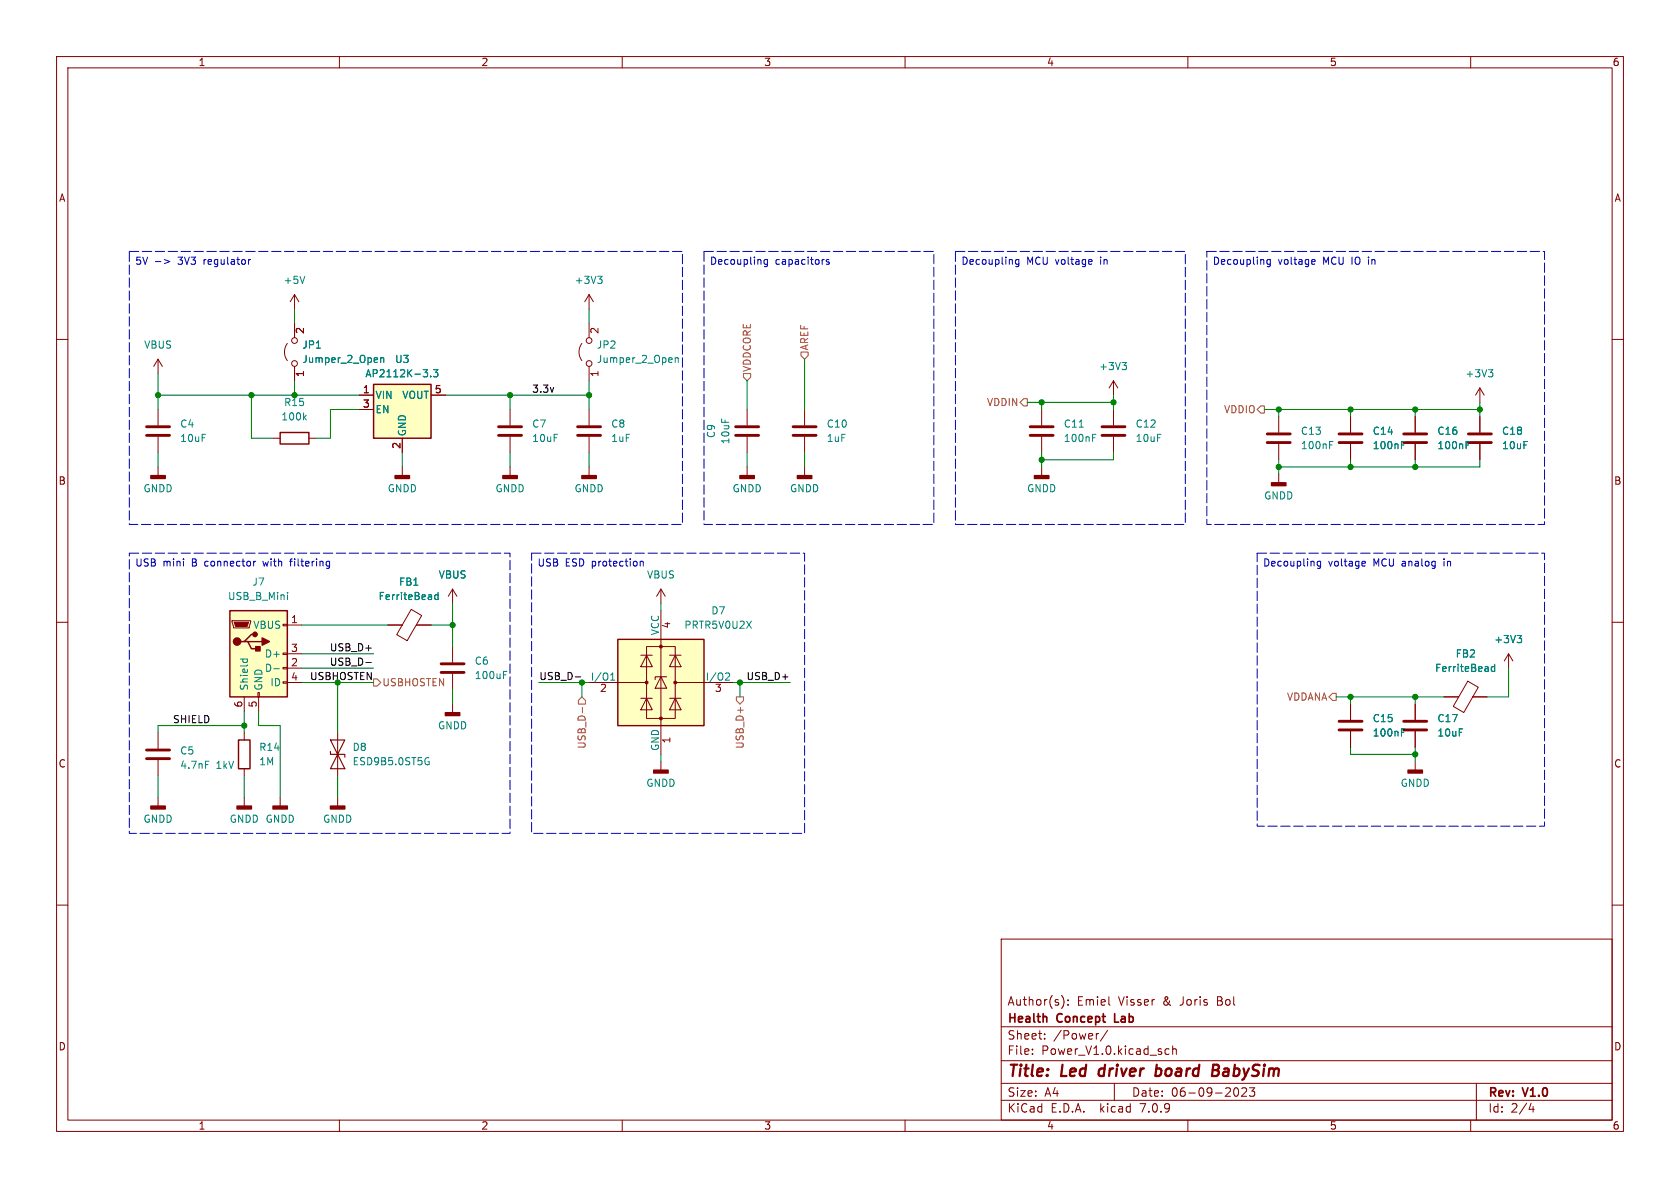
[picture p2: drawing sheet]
<svg xmlns="http://www.w3.org/2000/svg" width="297mm" height="210mm" viewBox="0 0 297 210" stroke-linecap="round" stroke-linejoin="round" font-family="sans-serif">
<g fill="none" stroke="#840000" stroke-width=".18">
<path d="M10 10h277v190h-277zM12 12h273v186h-273zM60 10v2M110 10v2M160 10v2M210 10v2M260 10v2M10 60h2M52.1 52.1l-.8 1.2M52.1 52.1v2.5M52.1 57.2v2.5M52.1 52.1l.7 1.2"/>
<path d="M104.1 52.1v2.5M104.1 57.2v2.5M104.1 52.1l-.7 1.2M104.1 52.1l.8 1.2M285 60h2M27.9 63.5v2.5M27.9 72.4v2.8M27.9 77.2v2.8M27.9 63.5l-.7 1.3M27.9 63.5l.8 1.3M48.3 77.5h1.2M50.8 60.7a2.54 2.54 0 0 0 0 3.1"/>
<path d="M52.1 64.8v2.5M54.6 77.5h1.3M63.5 69.9h2.5M63.5 72.4h2.5M71.1 77.5v2.5M76.2 69.9h2.5M90.2 72.4v2.8M90.2 77.2v2.8M102.9 60.7a2.54 2.54 0 0 0 0 3.1M104.1 64.8v2.5M104.1 72.4v2.8M104.1 77.2v2.8"/>
<path d="M132.1 72.4v2.8M132.1 77.2v2.8M142.2 72.4v2.8M142.2 77.2v2.8M184.1 72.4v2.8M184.1 77.2v2.8M196.8 67.3l-.7 1.3M196.8 67.3v2.6M196.8 72.4v2.8M196.8 77.2v2.8M196.8 67.3l.8 1.3M226.1 73.7v2.8"/>
<path d="M226.1 78.5v2.8M238.8 73.7v2.8M238.8 78.5v2.8M250.2 73.7v2.8M250.2 78.5v2.8M261.6 68.6l-.7 1.3M261.6 68.6v2.5M261.6 73.7v2.8M261.6 78.5v2.8M261.6 68.6l.8 1.3M27.9 82.6v1.5M71.1 82.6v1.5"/>
<path d="M90.2 82.6v1.5M104.1 82.6v1.5M132.1 82.6v1.5M142.2 82.6v1.5M184.1 82.6v1.5M226.1 83.8v1.5M10 110h2M41 109.7h3.3v.3l-.2 1h-2.8zM50 118h.8v.2h-.8zM50 115.4h.8v.3h-.8zM50 110.4h.8v.2h-.8zM50.8 110.5h2.5"/>
<path d="M50.8 118.1h2.5M50.8 115.6h2.5M68.6 110.5h2.5M72.7 107.7l1.8 1.1-2.5 4.5-1.9-1.1zM73.6 110.5h2.6M80 104.1v2.6M80 114.3v2.8M80 119.1v2.8M80 104.1l-.8 1.3M80 104.1l.8 1.3M113.3 115.8h2M114.3 114.3h5.1v12.7h-5.1z"/>
<path d="M114.3 115.8l1 2.1h-2zM116.8 119.6l1.1 2.1h-2.1zM116.8 104.1v2.6M116.8 108v25.4M116.8 104.1l-.7 1.3M116.8 104.1l.8 1.3M117.9 119.6h-2.1v.5M118.4 115.8h2M119.4 115.8l1 2.1h-2zM266.7 115.6l-.8 1.2M266.7 115.6v2.5M266.7 115.6l.8 1.2"/>
<path d="M285 110h2M27.9 129.5v2.8M27.9 134.4v2.8M43.2 123.2v2.5M43.2 129.5v1.3M43.2 135.9v1.3M45.6 122.4h.2v.8h-.2zM45.7 123.2v2.5M50 120.5h.8v.3h-.8zM50.8 120.7h2.5M59.7 129.5v7.7M80 124.5v1.5"/>
<path d="M104.1 120.7h10.2M113.3 123.4h2M114.3 123.4l1 2.1h-2zM116.8 134.6v1.5M118.4 123.4h2M119.4 123.4l1 2.1h-2zM119.4 120.7h10.1M238.8 124.5v2.8M238.8 129.3v2.8M250.2 124.5v2.8M250.2 129.3v2.8M250.2 134.6v1.5"/>
<path d="M255.3 123.2h2.6M259.5 120.4l1.8 1.1-2.5 4.5-1.9-1.1zM260.3 123.2h2.6M10 160h2M27.9 141v1.5M43.2 141v1.5M49.5 141v1.5M59.7 141v1.5M285 160h2M177 166h108v32h-108zM187.7 176a1.72 1.72 0 0 1 0 2.3M188.8 177.6v.1"/>
<path d="M188.8 176.8v.1M196.1 177.6l.1 .1M60 198v2M110 198v2M160 198v2M177 194.5h108M177 191.5h108M177 187.5h108M177 181.5h108M182.5 186.3v.1M182.5 185.5v.1M184.7 183.6v.1"/>
<path d="M184.7 182.8v.1M194.2 182.7l-.2 .1M195.8 182.1l-1.3 2M197 191.5v3M206.7 185.5l-.5-.1-.2 .3v.4l.1 .2h.6M207.3 185.5l.2-.1 .4 .1 .1 .9M207.3 184.9v1.5M210 198v2M218.8 192.4a.81 .81 0 0 1-.3 1.4l-.2-.1M220.3 192.4v.5l-.8 .9h.9M221.8 192.3l-.5 .6 .4 .1v.7l-.2 .1h-.4l-.2-.1M260 198v2"/>
<path d="M261 191.5v6.5M270.7 195l-.4 1.1h.9M271 195.6v1"/>
<circle cx="52.1" cy="64.3" r=".51"/>
<circle cx="52.1" cy="60.2" r=".51"/>
<circle cx="104.1" cy="60.2" r=".51"/>
<circle cx="104.1" cy="64.3" r=".51"/>
</g>
<path d="M194.4 189.1l-.2 .7 .3 .4M204.4 189l.2-.1 .6 .1M204.5 188.2l-.2 2M205.1 190a.66 .66 0 0 1-.8 .1M214.4 189.2h.7M214.5 188.2h.7a.49 .49 0 0 1 .3 .5 .49 .49 0 0 1-.4 .5M215.1 189.2l.2 .1a.58 .58 0 0 1-.3 .9h-.7" fill="none" stroke="#840000" stroke-width=".4"/>
<path d="M184.8 179.7l.3 .2v.8M197.1 179.2v1.5h.7" fill="none" stroke="#840000" stroke-width=".3"/>
<g fill="#ffffc2" stroke="#ffffc2" stroke-width=".18">
<path d="M109.2 113h15.3v15.3h-15.3z"/>
<path d="M40.6 108h10.2v15.2h-10.2z"/>
<path d="M66 67.9h10.2v9.6h-10.2z"/>
</g>
<path d="M49.5 76.5h5.1v2h-5.1zM66 67.9h10.2v9.6h-10.2zM40.6 108h10.2v15.2h-10.2zM43.2 113.4h.6l.6 1.3h1.3M43.8 113.4h2.6M45.1 112.1h-.7l-1.2 1.3h-.7M109.2 113h15.3v15.3h-15.3zM42.2 130.8h2v5.1h-2z" fill="none" stroke="#840000" stroke-width=".25"/>
<g fill="#840000" stroke="#840000" stroke-width=".18">
<path d="M41.4 110h2.5l-.2 .7h-2z"/>
<circle cx="114.3" cy="120.6" r=".25"/>
<circle cx="116.8" cy="127" r=".25"/>
<circle cx="116.8" cy="114.3" r=".25"/>
<circle cx="119.4" cy="120.6" r=".25"/>
</g>
<g fill="none" stroke="#008484" stroke-width=".18">
<path d="M53.9 48.8l-.4 1.3M105.7 48.8h.7l-.4 .5M106.2 49.3l.2 .3v.3l-.2 .2M53.8 73.8l.4 .4M54.2 73.4l-.5 .5M67.3 63.4l.2-.2 .3 .1v.8M67.3 63.2v.9M74.8 65.3h.8l-.4 .5M75.5 66v.5M76.1 66.5v.1M76.6 65.3h.8l-.4 .5 .3 .2v.5l-.1 .1-.6-.1M119.4 63.2v.9"/>
<path d="M119.4 63.4l.2-.2 .3 .1v.8M190.8 75.5h.7M193.2 77.4h.4M193.2 76.8h.6M198.4 64.1h.7l-.4 .5M198.9 64.6l.2 .2v.3l-.2 .2M235.1 78.7h.4M235.1 78h.6M247.8 78.7h.4M247.8 78h.6M259.2 78.7h.4M259.2 78h.6"/>
<path d="M263.1 65.3h.8l-.4 .5M263.7 65.8l.2 .3v.3l-.2 .2M42.5 116.5h1.3M43 116.5l-.1 .4M43.7 116.5l.1 .4M48.4 118.2h1M50.8 104.7v.1M50.8 105.1v.9M77.4 104.7v1.3M77.4 105.2l-.3-.1-.3 .3 .2 .5h.4M89 119.3h.4M89 118.7h.6"/>
<path d="M107.9 119.3l.4-.3v1.2M128.5 119h.4l.1 .3-.8 .9h.8M264.2 117.9l-.3-.1-.3 .3 .2 .5h.4M264.2 117.4v1.3M268.2 112.3h.8l-.4 .5M268.8 112.8l.2 .3v.3l-.2 .2M36.3 134.6h.6M75.5 133.9l.3 .1M75.6 134.7h.3v.4l-.4 .1M107.9 120.2h.8M247.8 129.5h.4M247.8 128.8h.6"/>
</g>
<g fill="none" stroke="#840000" stroke-width=".51">
<path d="M25.9 77h4.1M25.9 75.4h4.1M88.1 77h4.1M88.1 75.4h4.1M102.1 77h4.1M102.1 75.4h4.1M130 77h4.1M130 75.4h4.1M140.2 77h4.1M140.2 75.4h4.1M182.1 77h4.1M182.1 75.4h4.1"/>
<path d="M194.8 77h4.1M194.8 75.4h4.1M224 78.2h4.1M224 76.7h4.1M236.7 78.2h4.1M236.7 76.7h4.1M248.2 78.2h4M248.2 76.7h4M259.6 78.2h4.1M259.6 76.7h4.1M78 118.9h4M78 117.3h4"/>
<path d="M25.9 134.1h4.1M25.9 132.6h4.1M236.7 129h4.1M236.7 127.5h4.1M248.2 129h4M248.2 127.5h4"/>
</g>
<g fill="#840000" stroke="#840000" stroke-width=".25">
<path d="M41.9 142.5h2.5v.5h-2.5z"/>
<path d="M182.9 84.1h2.5v.5h-2.5z"/>
<path d="M78.7 126h2.6v.5h-2.6z"/>
<path d="M115.6 136.1h2.5v.6h-2.5z"/>
<path d="M224.8 85.3h2.5v.6h-2.5z"/>
<path d="M46.4 112.8l1.2 .6-1.2 .6z"/>
<path d="M45.2 114.3h.8v.8h-.8z"/>
<path d="M102.9 84.1h2.5v.5h-2.5z"/>
<path d="M58.4 142.5h2.6v.5h-2.6z"/>
<path d="M26.7 142.5h2.5v.5h-2.5z"/>
<path d="M141 84.1h2.5v.5h-2.5z"/>
<path d="M48.3 142.5h2.5v.5h-2.5z"/>
<path d="M130.8 84.1h2.5v.5h-2.5z"/>
<path d="M26.7 84.1h2.5v.5h-2.5z"/>
<path d="M248.9 136.1h2.6v.6h-2.6z"/>
<path d="M88.9 84.1h2.5v.5h-2.5z"/>
<path d="M69.8 84.1h2.6v.5h-2.6z"/>
<circle cx="41.9" cy="113.4" r=".63"/>
<circle cx="45.1" cy="112.1" r=".38"/>
</g>
<path d="M58.4 132.8v.6h2.6v.5M58.4 130.8h2.6l-1.3 2.6zM59.7 133.4l1.3 2.5h-2.6z" fill="none" stroke="#840000" stroke-width=".2"/>
<path d="M131.4 66h1.3v.7l-.6 .6-.7-.6zM141.6 62.2h1.3v.7l-.7 .6-.6-.6zM181 70.5h.6v1.3h-.6l-.7-.7zM222.9 71.8h.6v1.2h-.6l-.7-.6zM66 120h.7l.6 .7-.6 .6h-.7zM102.9 123.2l.6 .6v.7h-1.3v-.7zM103 125.1v.9M130.2 123.2h1.2v.6l-.6 .7-.6-.7zM235.6 122.6h.6v1.2h-.6l-.7-.6z" fill="none" stroke="#848400" stroke-width=".18"/>
<path d="M64.7 117.1h.9M101.7 119.7h1" fill="none" stroke="#000" stroke-width=".18"/>
<path d="M22.9 44.5h97.7v48.2h-97.7zM124.5 44.5h40.6v48.2h-40.6zM168.9 44.5h40.6v48.2h-40.6zM213.4 44.5h59.6v48.2h-59.6zM22.9 97.8h67.3v49.5h-67.3zM94 97.8h48.2v49.5h-48.2zM222.2 97.8h50.8v48.3h-50.8z" fill="none" stroke="#0000c2" stroke-width=".18" stroke-dasharray="1.7 .6"/>
<g fill="none" stroke="#0000c2" stroke-width=".18">
<path d="M27.5 46.2h.9M29.1 45.9l.9 .3-.9 .4M43.9 45.9v.8M44.3 45.9l-.4 .2M135.7 45.9v1l-.3 .2h-.3M135.7 45.9h-.4l-.2 .2 .1 .6h.5M145.6 45.9h.1M146.6 45.9h-.3l-.2 .2v.1l.5 .2v.3h-.5M180.1 45.9v1l-.2 .2h-.3M180.1 45.9h-.3l-.3 .2 .1 .6h.5M192.9 45.9l.2 .3-.6 .1M193 46.7h-.1"/>
<path d="M224.6 45.9v1l-.3 .2h-.3M224.6 45.9h-.4l-.2 .2 .1 .6h.5M232.1 45.9h.3l.1 .3-.6 .1M232.4 46.7h-.3M45.2 99.2l-.4 .3M51.2 99.2h.5M51.4 98.9v1.2M58.1 99.2l.2 .1M58.3 99.2v1l-.2 .2M113.2 99.2v.9M113.2 99.3l.2-.1 .3 .1v.8M233.5 99.3l-.4-.1-.2 .3 .1 .5h.5"/>
<path d="M233.5 99.2v1l-.3 .3-.3-.1M241 99.2l.3 .1 .1 .2-.6 .1M58.3 100l-.2 .1M241.3 100l-.3 .1"/>
</g>
<g fill="none" stroke="#008400" stroke-width=".18">
<path d="M52.1 54.6v2.6M104.1 54.6v2.6M27.9 69.9h35.6M27.9 66v6.4M44.4 69.9v7.6h3.9M52.1 67.3v2.6M63.5 72.4h-5.1v5.1h-2.5M78.7 69.9h25.4M90.2 69.9v2.5M104.1 67.3v5.1M132.1 67.3v5.1M142.2 63.5v8.9"/>
<path d="M181.6 71.1h15.2M184.1 71.1v1.3M196.8 69.9v2.5M223.5 72.4h38.1M226.1 72.4v1.3M238.8 72.4v1.3M250.2 72.4v1.3M261.6 71.1v2.6M27.9 80v2.6M71.1 80v2.6M90.2 80v2.6M104.1 80v2.6"/>
<path d="M132.1 80v2.6M142.2 80v2.6M184.1 80v2.6M196.8 80v1.3h-12.7M226.1 81.3v2.5M238.8 81.3v1.3M250.2 81.3v1.3M261.6 81.3v1.3h-35.5M53.3 110.5h15.3M53.3 118.1h12.7M53.3 115.6h12.7M76.2 110.5h3.8"/>
<path d="M80 106.7v7.6M116.8 106.7v1.3M266.7 118.1v5.1h-3.8M27.9 137.2v3.8M43.2 128.3h-15.3v1.2M43.2 125.7v3.8M43.2 137.2v3.8M45.7 125.7v2.6h3.8v12.7M53.3 120.7h12.7M59.7 120.7v8.8M59.7 137.2v3.8M80 121.9v2.6"/>
<path d="M95.2 120.7h8.9M102.9 120.7v2.5M116.8 133.4v1.2M129.5 120.7h10.2M130.8 120.7v2.5M236.2 123.2h19.1M238.8 123.2v1.3M238.8 132.1v1.3h11.4M250.2 123.2v1.3M250.2 132.1v2.5"/>
</g>
<g fill="#008400" stroke="#008400" stroke-width=".18">
<circle cx="184.1" cy="81.3" r=".46"/>
<circle cx="238.8" cy="82.6" r=".46"/>
<circle cx="238.8" cy="72.4" r=".46"/>
<circle cx="226.1" cy="72.4" r=".46"/>
<circle cx="226.1" cy="82.6" r=".46"/>
<circle cx="196.8" cy="71.1" r=".46"/>
<circle cx="184.1" cy="71.1" r=".46"/>
<circle cx="80" cy="110.5" r=".46"/>
<circle cx="104.1" cy="69.9" r=".46"/>
<circle cx="102.9" cy="120.7" r=".46"/>
<circle cx="90.2" cy="69.9" r=".46"/>
<circle cx="130.8" cy="120.7" r=".46"/>
<circle cx="52.1" cy="69.9" r=".46"/>
<circle cx="44.4" cy="69.9" r=".46"/>
<circle cx="27.9" cy="69.9" r=".46"/>
<circle cx="250.2" cy="123.2" r=".46"/>
<circle cx="250.2" cy="133.4" r=".46"/>
<circle cx="250.2" cy="82.6" r=".46"/>
<circle cx="261.6" cy="72.4" r=".46"/>
<circle cx="238.8" cy="123.2" r=".46"/>
<circle cx="250.2" cy="72.4" r=".46"/>
<circle cx="43.2" cy="128.3" r=".46"/>
<circle cx="59.7" cy="120.7" r=".46"/>
</g>
<g font-size="2.8" fill="#840000">
<text x="178" y="190.9">Title:</text>
<text x="187.7" y="190.9">Led</text>
<text x="195.1" y="190.9">driver</text>
<text x="205.9" y="190.9">board</text>
<text x="216.7" y="190.9">BabySim</text>
</g>
<g font-size="2.1" fill="#840000">
<text x="178" y="178">Author(s):</text>
<text x="190.4" y="178">Emiel</text>
<text x="197.8" y="178">Visser</text>
<text x="205.8" y="178">&amp;</text>
<text x="208.9" y="178">Joris</text>
<text x="215.6" y="178">Bol</text>
<text x="178" y="184">Sheet:</text>
<text x="178" y="181.2">Health</text>
<text x="186.2" y="184">/Power/</text>
<text x="187" y="181.2">Concept</text>
<text x="197.7" y="181.2">Lab</text>
<text x="178" y="186.7">File:</text>
<text x="184.1" y="186.7">Power_V1.0.kicad_sch</text>
<text x="178" y="196.9">KiCad</text>
<text x="178" y="194.1">Size:</text>
<text x="184.7" y="194.1">A4</text>
<text x="185.7" y="196.9">E.D.A.</text>
<text x="194.6" y="196.9">kicad</text>
<text x="200" y="194.1">Date:</text>
<text x="201.8" y="196.9">7.0.9</text>
<text x="207" y="194.1">06-09-2023</text>
<text x="263" y="194.3">Rev:</text>
<text x="263" y="196.9">Id:</text>
<text x="267.1" y="196.9">2/4</text>
<text x="269.4" y="194.3">V1.0</text>
</g>
<g font-size="1.8" fill="#840000">
<text x="35" y="11.9">1</text>
<text x="85" y="11.9">2</text>
<text x="135" y="11.9">3</text>
<text x="185" y="11.9">4</text>
<text x="235" y="11.9">5</text>
<text x="285" y="11.9">6</text>
<text x="10.3" y="35.9">A</text>
<text x="285.3" y="35.9">A</text>
<text x="54.1" y="59.1" transform="rotate(-90 54.1 59.1)">2</text>
<text x="106.1" y="59.1" transform="rotate(-90 106.1 59.1)">2</text>
<text x="54.1" y="66.7" transform="rotate(-90 54.1 66.7)">1</text>
<text x="64.1" y="69.6">1</text>
<text x="76.8" y="69.6">5</text>
<text x="106.1" y="66.7" transform="rotate(-90 106.1 66.7)">1</text>
<text x="64.1" y="72.1">3</text>
<text x="70.9" y="79.4" transform="rotate(-90 70.9 79.4)">2</text>
<text x="10.3" y="85.9">B</text>
<text x="285.3" y="85.9">B</text>
<text x="51.4" y="110.2">1</text>
<text x="118.8" y="111.2" transform="rotate(-90 118.8 111.2)">4</text>
<text x="51.4" y="117.9">2</text>
<text x="51.4" y="115.3">3</text>
<text x="42.9" y="125.2" transform="rotate(-90 42.9 125.2)">6</text>
<text x="45.5" y="125.2" transform="rotate(-90 45.5 125.2)">5</text>
<text x="51.4" y="120.4">4</text>
<text x="106" y="122.6">2</text>
<text x="126.3" y="122.6">3</text>
<text x="118.8" y="131.5" transform="rotate(-90 118.8 131.5)">1</text>
<text x="10.3" y="135.9">C</text>
<text x="285.3" y="135.9">C</text>
<text x="10.3" y="185.9">D</text>
<text x="285.3" y="185.9">D</text>
<text x="35" y="199.9">1</text>
<text x="85" y="199.9">2</text>
<text x="135" y="199.9">3</text>
<text x="185" y="199.9">4</text>
<text x="235" y="199.9">5</text>
<text x="285" y="199.9">6</text>
</g>
<g font-size="1.8" fill="#0000c2">
<text x="23.8" y="47.1">5V</text>
<text x="31.6" y="47.1">3V3</text>
<text x="36.3" y="47.1">regulator</text>
<text x="125.4" y="47.1">Decoupling</text>
<text x="137" y="47.1">capacitors</text>
<text x="169.9" y="47.1">Decoupling</text>
<text x="181.5" y="47.1">MCU voltage</text>
<text x="194.8" y="47.1">in</text>
<text x="214.3" y="47.1">Decoupling</text>
<text x="225.9" y="47.1">voltage</text>
<text x="234" y="47.1">MCU IO in</text>
<text x="23.8" y="100.5">USB</text>
<text x="28.8" y="100.5">mini</text>
<text x="34" y="100.5">B</text>
<text x="36.5" y="100.5">connector</text>
<text x="47" y="100.5">with</text>
<text x="52" y="100.5">filtering</text>
<text x="94.9" y="100.5">USB</text>
<text x="99.9" y="100.5">ESD protection</text>
<text x="223.2" y="100.5">Decoupling</text>
<text x="234.8" y="100.5">voltage</text>
<text x="242.9" y="100.5">MCU analog</text>
<text x="255.7" y="100.5">in</text>
</g>
<g font-size="1.8" fill="#008484">
<text x="50" y="50.4">+5V</text>
<text x="101.5" y="50.4">+3V3</text>
<text x="25.4" y="61.8">VBUS</text>
<text x="53.3" y="61.8">JP1</text>
<text x="53.3" y="64.4">Jumper_2_Open</text>
<text x="69.7" y="64.4">U3</text>
<text x="105.4" y="61.8">JP2</text>
<text x="105.4" y="64.4">Jumper_2_Open</text>
<text x="194.2" y="65.6">+3V3</text>
<text x="50.1" y="72">R15</text>
<text x="64.5" y="66.9">AP2112K-3.3</text>
<text x="66.3" y="70.7">VIN</text>
<text x="71" y="70.7">VOUT</text>
<text x="259" y="66.9">+3V3</text>
<text x="31.8" y="75.8">C4</text>
<text x="49.6" y="74.5">100k</text>
<text x="66.3" y="73.3">EN</text>
<text x="72" y="77.2" transform="rotate(-90 72 77.2)">GND</text>
<text x="94" y="75.8">C7</text>
<text x="108" y="75.8">C8</text>
<text x="126.6" y="77.5" transform="rotate(-90 126.6 77.5)">C9</text>
<text x="146.1" y="75.8">C10</text>
<text x="188" y="75.8">C11</text>
<text x="200.7" y="75.8">C12</text>
<text x="229.9" y="77.1">C13</text>
<text x="242.6" y="77.1">C14</text>
<text x="254" y="77.1">C16</text>
<text x="265.4" y="77.1">C18</text>
<text x="31.8" y="78.3">10uF</text>
<text x="94" y="78.3">10uF</text>
<text x="108" y="78.3">1uF</text>
<text x="129.1" y="78.6" transform="rotate(-90 129.1 78.6)">10uF</text>
<text x="146.1" y="78.3">1uF</text>
<text x="188" y="78.3">100nF</text>
<text x="200.7" y="78.3">10uF</text>
<text x="229.9" y="79.6">100nF</text>
<text x="242.6" y="79.6">100nF</text>
<text x="254" y="79.6">100nF</text>
<text x="265.4" y="79.6">10uF</text>
<text x="25.3" y="87.2">GNDD</text>
<text x="68.4" y="87.2">GNDD</text>
<text x="87.5" y="87.2">GNDD</text>
<text x="101.5" y="87.2">GNDD</text>
<text x="129.4" y="87.2">GNDD</text>
<text x="139.6" y="87.2">GNDD</text>
<text x="181.5" y="87.2">GNDD</text>
<text x="223.4" y="88.5">GNDD</text>
<text x="40.2" y="106.3">USB_B_Mini</text>
<text x="44.5" y="103.7">J7</text>
<text x="66.8" y="106.3">FerriteBead</text>
<text x="70.5" y="103.7">FB1</text>
<text x="77.5" y="102.5">VBUS</text>
<text x="114.3" y="102.5">VBUS</text>
<text x="44.7" y="111.4">VBUS</text>
<text x="116.6" y="112.4" transform="rotate(-90 116.6 112.4)">VCC</text>
<text x="120.9" y="111.4">PRTR5V0U2X</text>
<text x="125.7" y="108.8">D7</text>
<text x="264.1" y="113.9">+3V3</text>
<text x="46.7" y="119">D-</text>
<text x="46.7" y="116.4">D+</text>
<text x="83.8" y="117.7">C6</text>
<text x="253.6" y="119">FerriteBead</text>
<text x="257.2" y="116.4">FB2</text>
<text x="44" y="122.2" transform="rotate(-90 44 122.2)">Shield</text>
<text x="46.6" y="122.2" transform="rotate(-90 46.6 122.2)">GND</text>
<text x="47.7" y="121.5">ID</text>
<text x="83.8" y="120.2">100uF</text>
<text x="104.3" y="120.4">I/O1</text>
<text x="124.7" y="120.4">I/O2</text>
<text x="77.3" y="129.1">GNDD</text>
<text x="242.6" y="130.4">100nF</text>
<text x="242.6" y="127.9">C15</text>
<text x="254" y="127.9">C17</text>
<text x="254" y="130.4">10uF</text>
<text x="31.8" y="133.6">C5</text>
<text x="31.8" y="136.1">4.7nF</text>
<text x="38.2" y="136.1">1kV</text>
<text x="45.7" y="135.5">1M</text>
<text x="45.7" y="132.9">R14</text>
<text x="62.2" y="132.9">D8</text>
<text x="62.2" y="135.5">ESD9B5.0ST5G</text>
<text x="116.6" y="132.8" transform="rotate(-90 116.6 132.8)">GND</text>
<text x="114.2" y="139.3">GNDD</text>
<text x="247.5" y="139.3">GNDD</text>
<text x="25.3" y="145.6">GNDD</text>
<text x="40.5" y="145.6">GNDD GNDD</text>
<text x="57" y="145.6">GNDD</text>
</g>
<g font-size="1.8" fill="#848400">
<text x="132.9" y="65.8" transform="rotate(-90 132.9 65.8)">VDDCORE</text>
<text x="143.1" y="62" transform="rotate(-90 143.1 62)">AREF</text>
<text x="174.4" y="72">VDDIN</text>
<text x="216.3" y="73.3">VDDIO</text>
<text x="67.5" y="121.5">USBHOSTEN</text>
<text x="227.4" y="124.1">VDDANA</text>
<text x="103.7" y="132.5" transform="rotate(-90 103.7 132.5)">USB_D-</text>
<text x="131.7" y="132.5" transform="rotate(-90 131.7 132.5)">USB_D+</text>
</g>
<g font-size="1.8">
<text x="94" y="69.5">3.3v</text>
<text x="58.2" y="115.2">USB_D+</text>
<text x="58.2" y="117.8">USB_D-</text>
<text x="54.7" y="120.3">USBHOSTEN</text>
<text x="95.2" y="120.3">USB_D-</text>
<text x="131.9" y="120.3">USB_D+</text>
<text x="30.5" y="127.9">SHIELD</text>
</g>
</svg>
